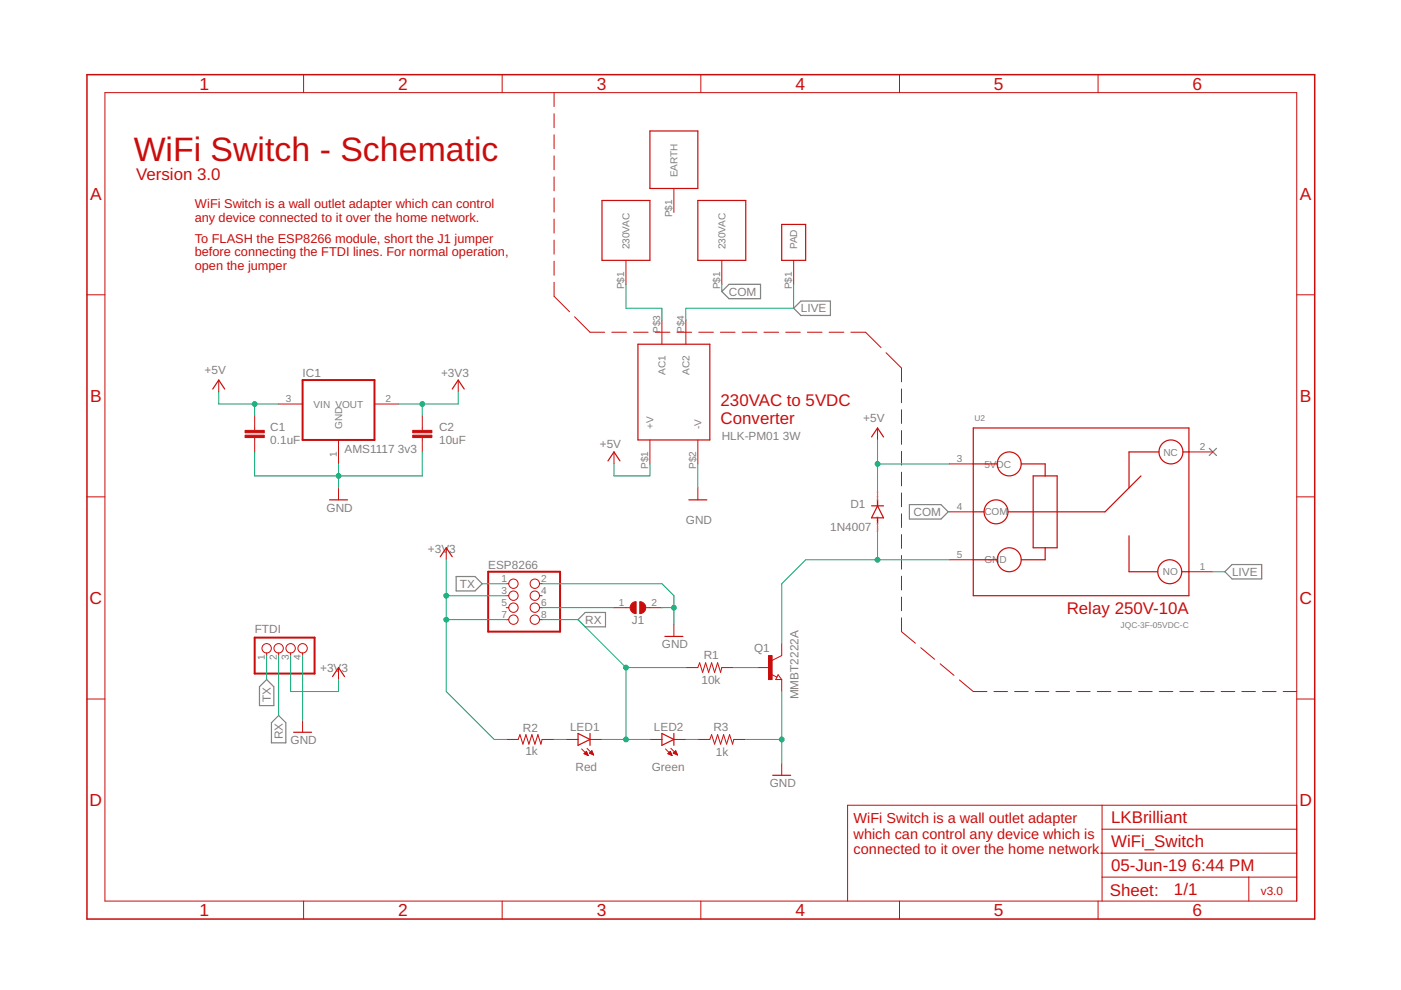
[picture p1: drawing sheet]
<svg xmlns="http://www.w3.org/2000/svg" width="297mm" height="210mm" viewBox="0 0 297 210" stroke-linecap="round" stroke-linejoin="round" font-family="sans-serif">
<path d="M153 61.8l1.6-1.5h6.6v3h-6.6zM169.8 63.8h6.3v3.1h-6.3l-1.5-1.5zM256.4 95.1l1.5 1.5M257.9 95.1l-1.5 1.5M192.8 107h6.7l1.5 1.5-1.5 1.5h-6.7zM96.7 122.2h4l1.5 1.6-1.5 1.5h-4zM122.6 131.4l1.5-1.5h4.3v3h-4.3zM259.7 121.2l1.5-1.5h6.3v3h-6.3zM56.5 144.1l1.6 1.5v4h-3.1v-4zM59.1 151.7l1.5 1.5v4.3h-3v-4.3z" fill="none" stroke="#808080" stroke-width=".25"/>
<g fill="none" stroke="#c90d0c" stroke-width=".21">
<path d="M22.2 19.6h252.7v171.5h-252.7zM64.4 15.8v3.8M106.5 15.8v3.8M117.5 19.6v3M148.6 15.8v3.8M190.7 15.8v3.8M232.8 15.8v3.8M117.5 24.1v3M117.5 28.6v2.9M117.5 33v3M117.5 37.5v3M142.9 40v5"/>
<path d="M117.5 42v3M117.5 46.4v3M117.5 50.9v3M117.5 55.4v3M117.5 59.8v3l3.3 3.3M132.7 55.2v5.1M153 55.2v5.1M168.3 55.2v5.1M18.4 62.5h3.8M121.8 67.2l3.3 3.2h3.1M129.7 70.4h3.1M134.3 70.4h3.1"/>
<path d="M138.9 70.4h3.1M140.3 67.9v5.1M143.5 70.4h3.1M145.4 67.9v5.1M148.1 70.4h3.2M152.7 70.4h3.2M157.4 70.4h3.1M162 70.4h3.1M166.6 70.4h3.1M171.2 70.4h3.1M175.8 70.4h3.1M180.4 70.4h3.1l3.3 3.3"/>
<path d="M187.9 74.8l3.2 3.2v3M274.9 62.5h3.8M46.4 80.6v2.5M54 88.2v3M54 92.8v3M59.1 85.7h5.1M71.8 93.3v5.1M79.4 85.7h5.1M89.5 88.2v3M89.5 92.8v3M97.2 80.6v2.5M130.2 95.8v2.6"/>
<path d="M137.8 93.3v5.1M148 93.3v5.1M186.1 90.7v2.6M191.1 82.5v2.9M191.1 86.9v2.9M191.1 91.3v2.9M191.1 95.7v2.9M201.3 98.4h5.1M252.1 95.8h5.1M18.4 105.3h3.8M71.8 103.4v2.6M94.6 116.1v2.6"/>
<path d="M148 103.4v2.6M191.1 100.1v2.9M191.1 104.5v2.9M191.1 108.9v2.9M191.1 113.3v3M191.1 117.8v2.9M201.3 118.7h5.1M201.3 108.5h5.1M274.9 105.3h3.8M56.5 138.4v.6M59.1 138.4v.6M61.6 138.4v.6"/>
<path d="M64.2 138.4v.6M107.3 123.8h.6M107.3 126.3h.6M107.3 128.8h.6M107.3 131.4h.6M114.4 123.8h.5M114.4 126.3h.5M114.4 128.8h.5M114.4 131.4h.5M130.2 128.8h3.4M136.9 128.8h3.4M142.9 132.4v2.5"/>
<path d="M165.7 136.5v2.5l-2 1M191.1 122.2v2.9M191.1 126.6v2.9M191.1 131v2.9l3 2.5M195.2 137.3l3 2.5M252.1 121.2h5.1M18.4 148.2h3.8M64.2 152.7v2.6M71.8 141.5v2.6M107.3 156.8h2.6l.3-1 .7 2 .6-2 .6 2 .7-2 .6 2 .6-2 .7 2 .2-1h2.6M120 156.8h2.6M123.3 158.8l1.4 1.4"/>
<path d="M123.8 159.8l.5-.5 .4 .9zM123.8 159.8h.7M124 159.7h.5M124.1 159.9h.5M124.1 159.6h.3M124.2 159.4h.2M124.3 159.3h.1M124.5 158.7l1.4 1.4M125 159.7l.9 .4M125 159.7h.7M125.1 156.8h2.5M125.1 159.6h.5"/>
<path d="M125.2 159.8h.6M125.2 159.4h.4M125.3 159.3h.2M125.5 159.2h.1M125.5 159.2l-.5 .5M125.5 159.2l.4 .9M125.5 159.9h.3M137.8 156.8h2.5M141.1 158.8l1.4 1.4M141.6 159.8l.9 .4M141.6 159.8l.5-.5 .4 .9M141.6 159.8h.7"/>
<path d="M141.7 159.7h.6M141.9 159.9h.5M141.9 159.6h.3M142 159.4h.2M142.1 159.3h.1M142.2 158.7l1.4 1.4M142.7 159.7h.8M142.7 159.7l.9 .4M142.9 156.8h2.5M142.9 159.6h.5M143 159.8h.5M143 159.4h.4"/>
<path d="M143.1 159.3h.2M143.2 159.2h.1M143.3 159.2l-.6 .5M143.3 159.2l.3 .9M143.3 159.9h.3M145.4 141.5h2.6l.3-1 .7 2.1 .6-2.1 .6 2.1 .7-2.1 .6 2.1 .6-2.1 .7 2.1 .2-1.1h2.6M148 156.8h2.5l.4-1 .6 2 .6-2 .7 2 .6-2 .7 2 .6-2 .6 2 .3-1h2.5M160.7 141.5h2.5M163.5 143l1.2 .6M165 143.1l.7 1h-1.2zM165.7 144.1v2.5M199.3 140.7l3 2.5"/>
<path d="M203.4 144.2l3 2.4h2.9M210.7 146.6h2.9M215.1 146.6h2.9M219.5 146.6h2.9M223.9 146.6h2.9M228.3 146.6h2.8M232.6 146.6h2.9M237 146.6h2.9M241.4 146.6h2.9M245.8 146.6h2.9M250.1 146.6h2.9M254.5 146.6h2.9"/>
<path d="M258.9 146.6h2.9M263.3 146.6h2.9M267.7 146.6h2.9M272.1 146.6h2.8M274.9 148.2h3.8M124.4 160h.3M124.6 160.2h.1M125.8 160h.1M142.1 160h.3M142.4 160.2h.1M143.6 160h.1M165.7 161.8v2.6"/>
<path d="M233.7 170.7v20.4M233.7 175.8h41.2M274.9 170.7h-95.2v20.4M64.4 191.1v3.8M106.5 191.1v3.8M148.6 191.1v3.8M190.7 191.1v3.8M232.8 191.1v3.8M233.7 186h41.2M233.7 180.9h41.2M264.8 186v5.1"/>
<circle cx="56.5" cy="137.5" r=".99"/>
<circle cx="59.1" cy="137.5" r=".99"/>
<circle cx="61.6" cy="137.5" r=".99"/>
<circle cx="64.2" cy="137.5" r=".99"/>
<circle cx="108.9" cy="128.8" r=".99"/>
<circle cx="108.9" cy="123.8" r=".99"/>
<circle cx="108.9" cy="126.3" r=".99"/>
<circle cx="108.9" cy="131.4" r=".99"/>
<circle cx="113.4" cy="126.3" r=".99"/>
<circle cx="113.4" cy="128.8" r=".99"/>
<circle cx="113.4" cy="123.8" r=".99"/>
<circle cx="113.4" cy="131.4" r=".99"/>
</g>
<g fill="none" stroke="#c90d0c" stroke-width=".25">
<path d="M137.8 27.8h10.2v12.2h-10.2zM127.6 42.5h10.2v12.7h-10.2zM148 42.5h10.1v12.7h-10.1zM165.7 47.6h5.1v7.6h-5.1zM135.3 73h15.2v20.3h-15.2zM45.1 82.5l1.3-1.9 1.2 1.9M95.9 82.5l1.3-1.9 1.2 1.9M128.9 97.7l1.3-1.9 1.2 1.9M184.8 92.6l1.3-1.9 1.2 1.9M206.4 90.7h45.7v35.6h-45.7zM206.4 98.4h5M216.5 98.4h5.1v2.5"/>
<path d="M245.7 95.8h-6.3v7.6M250.8 95.8h1.3M69.9 106h3.8M93.3 118l1.3-1.9 1.3 1.9M146 106h3.9M184.8 107.3h2.5M186.1 107.3l1.2 2.5h-2.5zM186.1 106v1.3M186.1 109.8v1.3M206.4 108.5h2.2M206.4 118.7h5M219.1 100.9h5v15.2h-5z"/>
<path d="M221.6 116.1v2.6h-5.1M239.4 113.6v7.6h6.1M241.9 100.9l-7.6 7.6h-20.6M141 134.9h3.8M250.5 121.2h1.6M62.3 155.3h3.8M70.5 143.4l1.3-1.9 1.2 1.9M122.6 155.5l2.5 1.3-2.5 1.2zM125.1 155.5v2.5M140.3 155.5l2.6 1.3-2.6 1.2zM142.9 155.5v2.5M163.8 164.4h3.8"/>
<circle cx="214" cy="98.4" r="2.54"/>
<circle cx="248.3" cy="95.8" r="2.54"/>
<circle cx="211.2" cy="108.5" r="2.54"/>
<circle cx="214" cy="118.7" r="2.54"/>
<circle cx="248" cy="121.2" r="2.54"/>
</g>
<path d="M64.2 80.6h15.2v12.7h-15.2zM54 135.2h12.7v7.6h-12.7zM103.5 121.2h15.2v12.7h-15.2z" fill="none" stroke="#c90d0c" stroke-width=".42"/>
<g fill="#c90d0c" stroke="#c90d0c" stroke-width=".21">
<path d="M52 92.3h4v.5h-4z"/>
<path d="M52 91.2h4v.6h-4z"/>
<path d="M87.5 92.3h4.1v.5h-4.1z"/>
<path d="M87.5 91.2h4.1v.6h-4.1z"/>
<path d="M162.9 139h.8v5.1h-.8z"/>
</g>
<path d="M18.4 15.8h260.3v179.1h-260.3z" fill="none" stroke="#c90d0c" stroke-width=".32"/>
<g fill="#c90d0c" stroke="#c90d0c" stroke-width=".21">
<path d="M135.6 127.6a1.27 1.27 0 0 1 1.3 1.2 1.27 1.27 0 0 1-1.3 1.3z" fill-rule="evenodd"/>
<path d="M133.9 128l.5-.4h.5v2.5a1.27 1.27 0 0 1-1.2-.7 1.27 1.27 0 0 1 .2-1.4z" fill-rule="evenodd"/>
</g>
<g fill="none" stroke="#0dab76" stroke-width=".21">
<path d="M132.7 60.3v5.1h7.6v2.5M153 60.3v1.5M168.3 60.3v5.1h-22.9v2.5M46.4 83.1v2.6h12.7M54 85.7v2.5M54 95.8v5.1h35.5v-5.1M71.8 98.4v5M89.5 85.7v2.5M97.2 83.1v2.6h-12.7M130.2 98.4v2.5h7.6v-2.5M148 98.4v5M186.1 93.3v12.7"/>
<path d="M186.1 98.4h15.2M94.6 118.7v27.9l10.2 10.2h2.5M186.1 111.1v7.6M201 108.5h.3M201.3 118.7h-30.5l-5.1 5.1v12.7M56.5 139v5.1M59.1 139v12.7M61.6 139v7.6h10.2v-2.5M64.2 139v13.7M94.6 131.4h12.7M94.6 126.3h12.7M102.2 123.8h5.1"/>
<path d="M114.9 123.8h25.4l2.6 2.5v6.1M114.9 128.8h15.3M114.9 131.4h7.7l10.1 10.1M140.3 128.8h2.6M257.2 121.2h2.5M117.5 156.8h2.5M127.6 156.8h10.2M132.7 141.5h12.7M132.7 141.5v15.3M145.4 156.8h2.6M155.6 141.5h5.1M158.1 156.8h7.6"/>
<path d="M165.7 146.6v15.2"/>
</g>
<g fill="#0dab76" stroke="#0dab76" stroke-width=".21">
<circle cx="71.8" cy="100.9" r=".51"/>
<circle cx="165.7" cy="156.8" r=".51"/>
<circle cx="142.9" cy="128.8" r=".51"/>
<circle cx="186.1" cy="118.7" r=".51"/>
<circle cx="186.1" cy="98.4" r=".51"/>
<circle cx="54" cy="85.7" r=".51"/>
<circle cx="89.5" cy="85.7" r=".51"/>
<circle cx="94.6" cy="126.3" r=".51"/>
<circle cx="94.6" cy="131.4" r=".51"/>
<circle cx="132.7" cy="156.8" r=".51"/>
<circle cx="132.7" cy="141.5" r=".51"/>
</g>
<text font-size="7.2" fill="#c90d0c" x="28.3" y="34.1">WiFi Switch - Schematic</text>
<g font-size="3.7" fill="#c90d0c">
<text x="42.3" y="19">1</text>
<text x="84.4" y="19">2</text>
<text x="126.5" y="19">3</text>
<text x="168.6" y="19">4</text>
<text x="210.7" y="19">5</text>
<text x="252.9" y="19">6</text>
<text x="19.1" y="42.4">A</text>
<text x="275.6" y="42.4">A</text>
<text x="19.1" y="85.2">B</text>
<text x="275.6" y="85.2">B</text>
<text x="19" y="128.1">C</text>
<text x="275.5" y="128.1">C</text>
<text x="19" y="170.9">D</text>
<text x="275.5" y="170.9">D</text>
<text x="42.3" y="194.2">1</text>
<text x="84.4" y="194.2">2</text>
<text x="126.5" y="194.2">3</text>
<text x="168.6" y="194.2">4</text>
<text x="210.7" y="194.2">5</text>
<text x="252.9" y="194.2">6</text>
</g>
<g font-size="3.6" fill="#c90d0c">
<text x="28.8" y="38.2">Version 3.0</text>
<text x="152.8" y="86.2">230VAC to 5VDC</text>
<text x="152.8" y="90">Converter</text>
<text x="226.2" y="130.1">Relay 250V-10A</text>
<text x="235.6" y="179.6">WiFi_Switch</text>
<text x="235.6" y="174.5">LKBrilliant</text>
<text x="235.6" y="184.7">05-Jun-19</text>
<text x="252.7" y="184.7">6:44 PM</text>
<text x="235.3" y="189.9">Sheet:</text>
<text x="248.9" y="189.8">1/1</text>
</g>
<g font-size="3.1" fill="#c90d0c">
<text x="181" y="174.6">WiFi Switch is a wall outlet adapter</text>
<text x="181" y="177.9">which can control any device which is</text>
<text x="181" y="181.1">connected to it over the home network.</text>
</g>
<g font-size="2.7" fill="#c90d0c">
<text x="41.3" y="44.2">WiFi Switch is a wall outlet adapter which can control</text>
<text x="41.3" y="47.1">any device connected to it over the home network.</text>
<text x="41.3" y="51.4">To FLASH the ESP8266 module, short the J1 jumper</text>
<text x="41.3" y="54.3">before connecting the FTDI lines. For normal operation,</text>
<text x="41.3" y="57.2">open the jumper</text>
</g>
<g font-size="2.5" fill="#808080">
<text x="154.6" y="62.7">COM</text>
<text x="169.8" y="66.2">LIVE</text>
<text x="43.4" y="79.3">+5V</text>
<text x="64.1" y="80">IC1</text>
<text x="93.5" y="79.8">+3V3</text>
<text x="183" y="89.5">+5V</text>
<text x="57.3" y="94.2">0.1uF</text>
<text x="57.3" y="91.4">C1</text>
<text x="93.1" y="94.2">10uF</text>
<text x="93.1" y="91.4">C2</text>
<text x="127.2" y="95.1">+5V</text>
<text x="153" y="93.3">HLK-PM01</text>
<text x="166" y="93.3">3W</text>
<text x="73" y="96.1">AMS1117</text>
<text x="84.4" y="96.1">3v3</text>
<text x="180.3" y="107.7">D1</text>
<text x="69.2" y="108.5">GND</text>
<text x="145.4" y="111.1">GND</text>
<text x="176" y="112.6">1N4007</text>
<text x="193.7" y="109.4">COM</text>
<text x="90.7" y="117.2">+3V</text>
<text x="95.3" y="117.2">3</text>
<text x="97.5" y="124.6">TX</text>
<text x="103.5" y="120.6">ESP8266</text>
<text x="261.2" y="122.1">LIVE</text>
<text x="54" y="134.3">FTDI</text>
<text x="124.1" y="132.3">RX</text>
<text x="134" y="132.4">J1</text>
<text x="140.3" y="137.5">GND</text>
<text x="67.9" y="142.6">+3V</text>
<text x="72.4" y="142.6">3</text>
<text x="149.2" y="139.8">R1</text>
<text x="159.9" y="138.2">Q1</text>
<text x="57.4" y="148.8" transform="rotate(-90 57.4 148.8)">TX</text>
<text x="148.7" y="145.1">10k</text>
<text x="169.3" y="148.3" transform="rotate(-90 169.3 148.3)">MMBT2222A</text>
<text x="110.9" y="155.3">R2</text>
<text x="120.9" y="155">LED1</text>
<text x="138.6" y="155">LED2</text>
<text x="151.3" y="155">R3</text>
<text x="60" y="156.7" transform="rotate(-90 60 156.7)">RX</text>
<text x="61.6" y="157.8">GND</text>
<text x="111.4" y="160.1">1k</text>
<text x="151.8" y="160.3">1k</text>
<text x="122" y="163.5">Red</text>
<text x="138.2" y="163.5">Green</text>
<text x="163.2" y="166.9">GND</text>
</g>
<text font-size="2.5" fill="#c90d0c" x="267.3" y="189.8">v3.0</text>
<g font-size="2.1" fill="#808080">
<text x="143.6" y="37.6" transform="rotate(-90 143.6 37.6)">EARTH</text>
<text x="142.5" y="46.1" transform="rotate(-90 142.5 46.1)">P$1</text>
<text x="133.5" y="52.9" transform="rotate(-90 133.5 52.9)">230VAC</text>
<text x="153.8" y="52.9" transform="rotate(-90 153.8 52.9)">230VAC</text>
<text x="169" y="52.9" transform="rotate(-90 169 52.9)">PAD</text>
<text x="132.4" y="61.3" transform="rotate(-90 132.4 61.3)">P$1</text>
<text x="152.7" y="61.3" transform="rotate(-90 152.7 61.3)">P$1</text>
<text x="167.9" y="61.3" transform="rotate(-90 167.9 61.3)">P$1</text>
<text x="140" y="70.6" transform="rotate(-90 140 70.6)">P$3</text>
<text x="145.1" y="70.6" transform="rotate(-90 145.1 70.6)">P$4</text>
<text x="141.1" y="79.5" transform="rotate(-90 141.1 79.5)">AC1</text>
<text x="146.2" y="79.5" transform="rotate(-90 146.2 79.5)">AC2</text>
<text x="60.6" y="85.3">3</text>
<text x="66.5" y="86.4">VIN VOUT</text>
<text x="81.7" y="85.3">2</text>
<text x="72.5" y="91" transform="rotate(-90 72.5 91)">GND</text>
<text x="138.6" y="91" transform="rotate(-90 138.6 91)">+V</text>
<text x="148.7" y="91" transform="rotate(-90 148.7 91)">-V</text>
<text x="254.4" y="95.5">2</text>
<text x="71.4" y="96.8" transform="rotate(-90 71.4 96.8)">1</text>
<text x="137.4" y="99.4" transform="rotate(-90 137.4 99.4)">P$1</text>
<text x="147.6" y="99.4" transform="rotate(-90 147.6 99.4)">P$2</text>
<text x="202.8" y="98">3</text>
<text x="208.7" y="99.1">5VDC</text>
<text x="246.6" y="96.6">NC</text>
<text x="202.8" y="108.2">4</text>
<text x="208.7" y="109.3">COM</text>
<text x="202.8" y="118.3">5</text>
<text x="208.7" y="119.4">GND</text>
<text x="106.3" y="123.4">1</text>
<text x="106.3" y="125.9">3</text>
<text x="114.7" y="123.4">2</text>
<text x="114.7" y="125.9">4</text>
<text x="246.5" y="122">NO</text>
<text x="254.4" y="120.9">1</text>
<text x="106.3" y="128.5">5</text>
<text x="106.3" y="131">7</text>
<text x="114.7" y="128.5">6</text>
<text x="114.7" y="131">8</text>
<text x="131.2" y="128.5">1</text>
<text x="138.2" y="128.5">2</text>
<text x="56.2" y="140" transform="rotate(-90 56.2 140)">1</text>
<text x="58.7" y="140" transform="rotate(-90 58.7 140)">2</text>
<text x="61.3" y="140" transform="rotate(-90 61.3 140)">3</text>
<text x="63.8" y="140" transform="rotate(-90 63.8 140)">4</text>
</g>
<g font-size="1.8" fill="#808080">
<text x="206.6" y="89.2">U2</text>
<text x="237.6" y="133.2">JQC-3F-05VDC-C</text>
</g>
<g font-size=".6" fill="#ffba08">
<text x="186.2" y="107.7" transform="rotate(-90 186.2 107.7)">SpiceOrder 2</text>
<text x="186.2" y="112.8" transform="rotate(-90 186.2 112.8)">SpiceOrder 1</text>
</g>
</svg>
